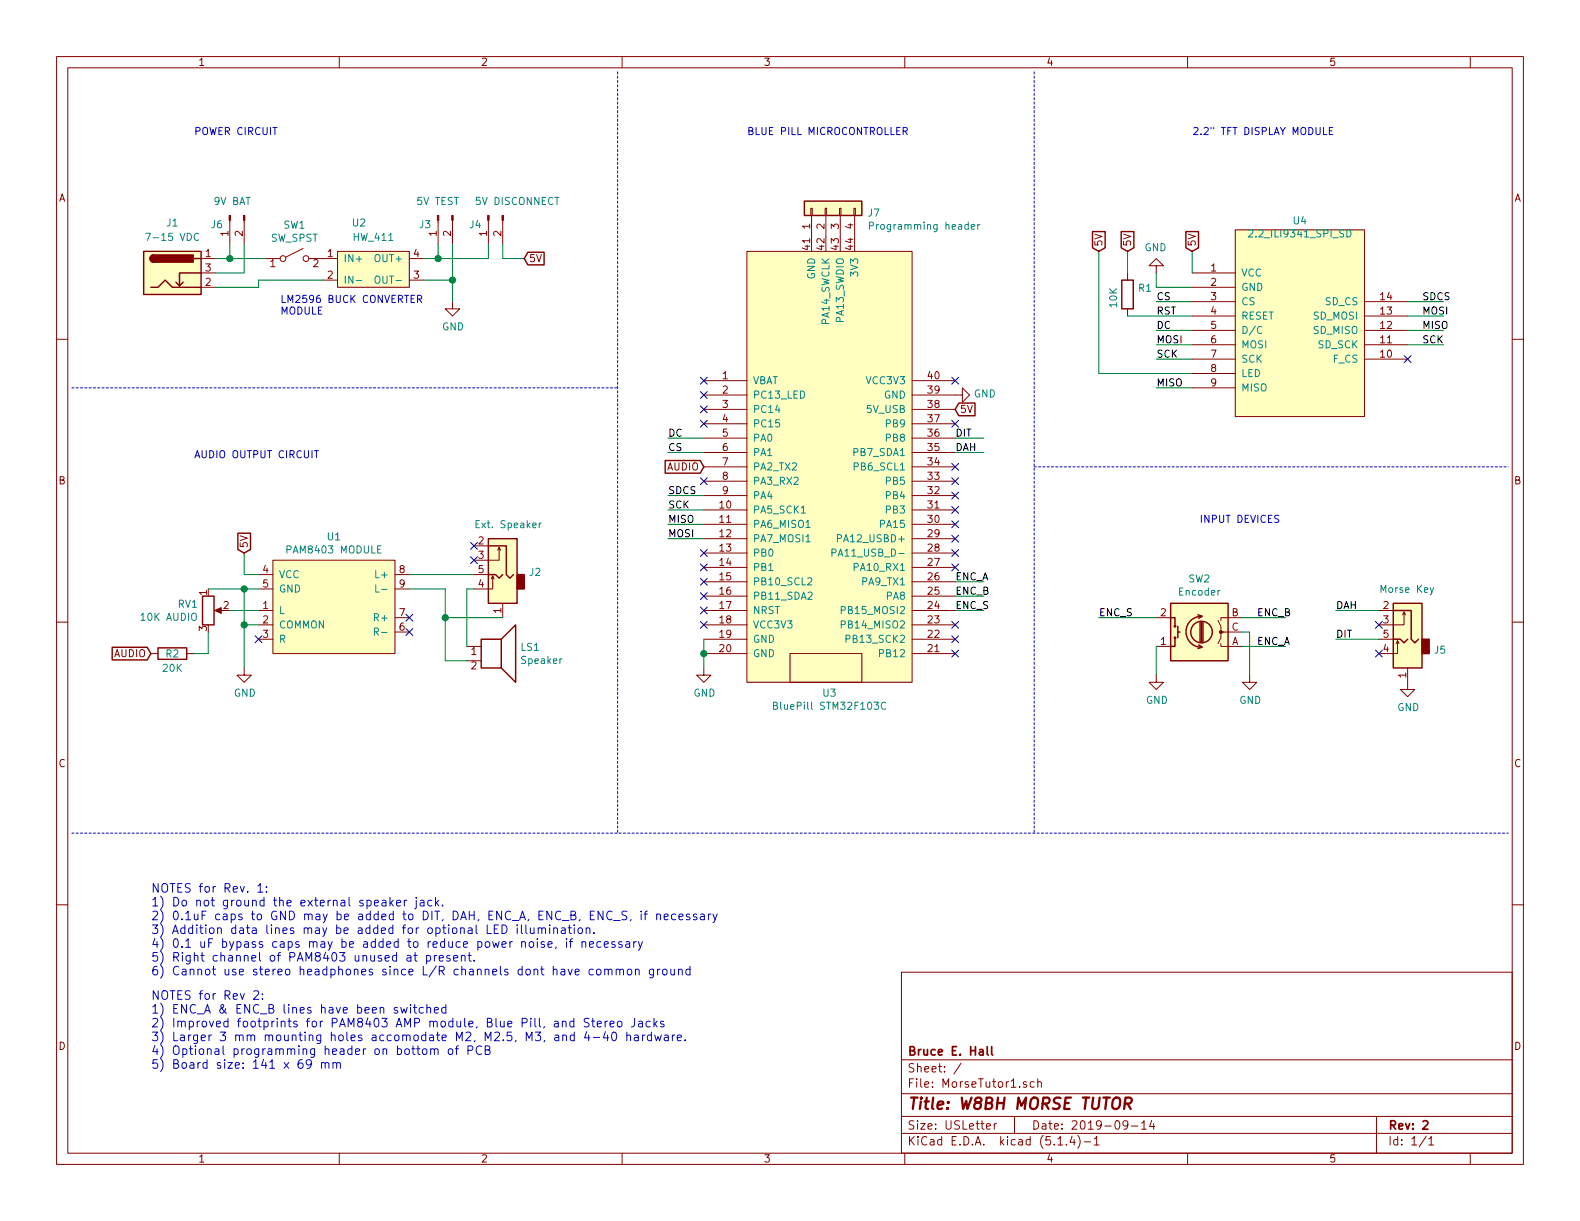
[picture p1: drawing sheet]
<svg xmlns="http://www.w3.org/2000/svg" width="279mm" height="216mm" viewBox="0 0 279 216" stroke-linecap="round" stroke-linejoin="round" font-family="sans-serif">
<g fill="none" stroke="#840000" stroke-width=".18">
<path d="M10 10h259.4v195.9h-259.4zM12 12h255.4v191.9h-255.4zM60 10v2M110 10v2M160 10v2M210 10v2M260 10v2M40.6 39v4.2M43.2 39v4.2M77.5 39v4.2M80 39v4.2M86.4 39v4.2"/>
<path d="M88.9 39v4.2M143.4 36.8h.2v1.3h-.2zM143.5 38.1v3.8M145.9 36.8h.3v1.3h-.3zM146 38.1v3.8M148.5 36.8h.2v1.3h-.2zM148.6 38.1v3.8M151 36.8h.3v1.3h-.3zM151.1 38.1v3.8M10 60h2M35.6 45.7h2.5M35.6 48.3h2.5"/>
<path d="M35.6 50.8h2.5M47 45.7h2.5M53.6 43.9l-3.1 1.6M54.6 45.7h5.1M57.1 49.5h2.6M59.7 44.5h12.7v6.3h-12.7zM72.4 45.7h2.5M72.4 49.5h2.5M80 53.3v1.3h1.3l-1.3 1.3-1.3-1.3h1.3M132.1 44.5h29.2v76.2h-29.2zM199.4 48.3v1.2M199.4 54.6v1.3"/>
<path d="M204.5 47h1.2l-1.2-1.3-1.3 1.3h1.3v1.3M210.8 48.3h7.6M210.8 58.4h7.6M210.8 55.9h7.6M210.8 53.3h7.6M210.8 50.8h7.6M218.4 40.6h22.9v33.1h-22.9zM241.3 58.4h7.6M241.3 55.9h7.6M241.3 53.3h7.6M267.4 60h2M124.5 67.3h7.6"/>
<path d="M124.5 69.9h7.6M124.5 72.4h7.6M124.5 77.5h7.6M124.5 74.9h7.6M161.3 69.9h8.9v-1.3l1.2 1.3-1.2 1.2v-1.2M161.3 67.3h7.6M161.3 72.4h7.6M161.3 77.5h7.6M161.3 74.9h7.6M210.8 63.5h7.6M210.8 61h7.6M210.8 66h7.6"/>
<path d="M210.8 68.6h7.6M241.3 63.5h7.6M241.3 61h7.6M48.3 99.1h21.5v16.5h-21.5zM83.8 96.5h2.6M88.3 96.8l-.3 .5M88.5 97.3l-.2-.5v2.3h-4.5M124.5 90.2h7.6M124.5 92.7h7.6M124.5 95.3h7.6M124.5 97.8h7.6M124.5 87.6h7.6"/>
<path d="M124.5 85.1h7.6M124.5 82.6h7.6M124.5 80h7.6M161.3 90.2h7.6M161.3 92.7h7.6M161.3 95.3h7.6M161.3 97.8h7.6M161.3 87.6h7.6M161.3 85.1h7.6M161.3 82.6h7.6M161.3 80h7.6M10 110h2"/>
<path d="M26.7 115.6h1.2M33 115.6h1.3M38.4 108h1M43.2 118.1v1.3h1.2l-1.2 1.3-1.3-1.3h1.3M45.7 108h2.6M45.7 110.5h2.6M45.7 113h2.6M45.7 101.6h2.6M45.7 104.1h2.6M69.8 101.6h2.6M69.8 104.1h2.6M69.8 111.8h2.6"/>
<path d="M69.8 109.2h2.6M82.5 114.3h2.6M82.5 116.8h2.6M83.8 101.6h2.6M87.1 101.9l-.2 .5M87.4 102.4l-.3-.5v2.2h-3.3M88.9 106.7v2.5M124.5 118.1v1.3h1.2l-1.2 1.3-1.3-1.3h1.3M124.5 100.3h7.6M124.5 102.9h7.6M124.5 105.4h7.6M124.5 108h7.6"/>
<path d="M124.5 110.5h7.6M124.5 113h7.6M124.5 115.6h7.6M139.7 115.6h12.7v5.1h-12.7zM161.3 100.3h7.6M161.3 102.9h7.6M161.3 105.4h7.6M161.3 108h7.6M161.3 110.5h7.6M161.3 113h7.6M161.3 115.6h7.6M204.5 119.4v1.3h1.2l-1.2 1.2-1.3-1.2h1.3"/>
<path d="M204.5 114.3h2.5M204.5 109.2h2.5M215.4 109.7l.5 1v1.1h3.8M215.9 113.8v.5h3.8M216.4 111.8h-.5v1l-.5 1M219.7 109.2h-3.8v.5M221 119.4v1.3h1.2l-1.2 1.2-1.3-1.2h1.3M243.8 108h2.6M243.8 113h2.6M247.1 113.3l-.2 .5M247.4 113.8l-.3-.5v2.3h-3.3M248.3 108.2l-.3 .5"/>
<path d="M248.5 108.7l-.2-.5v2.3h-4.5M248.9 118.1v3.8h1.3l-1.3 1.3-1.3-1.3h1.3M267.4 110h2M10 160h2M267.4 160h2M159.4 171.9h108v32h-108zM159.4 197.4h108M159.4 193.4h108M159.4 187.4h108M170 188l-1.3 1.9M174.4 199.2l.8-.2-.1-.2-.4-.1-.3 .2 .1 .7h.6M175.8 198.7v1"/>
<path d="M176.2 198.7l-.3 .1-.1 .2M179.4 197.4v3M181.5 191.3h-.3l-.3 .2 .1 .2 .5 .1v.4h-.6M182.9 191.3h-.5l-.2 .2v.6l.2 .2 .5-.1M183.5 191.4l.2-.1h.4v1M183.5 190.8v1.5M199.4 198.8l-.1 .2a.48 .48 0 0 1-.6 0v-.7a.48 .48 0 0 1 .6-.1l.1 .1a1.19 1.19 0 0 1-.2 1.3l-.5 .1M200.1 199.1h1.1M201.9 198.6l.4-.4v1.5M201.9 199.7h.8M203.7 198.1l-.4 1.1h.9M204 198.7v1"/>
<path d="M243.4 197.4v6.5M60 203.9v2M110 203.9v2M159.4 200.4h108M160 203.9v2M187.1 202.5h.8M188.6 202.3v.2M189.6 200.9l-.4 1.1h.9M189.9 201.5v1M190.6 200.8a1.71 1.71 0 0 1 0 2.2M191.7 201.9h1.2M193.5 201.4l.4-.4v1.5"/>
<path d="M193.5 202.5h.9M210 203.9v2M252.2 200.9l-1.2 1.9M252.7 201.4l.4-.4v1.5M252.7 202.5h.8M260 203.9v2"/>
<circle cx="50" cy="45.7" r=".51"/>
<circle cx="54.1" cy="45.7" r=".51"/>
</g>
<path d="M174.6 185.1v1.3l.2 .2M175.4 185.1v1.3l.2 .2M251.6 198.3l.3-.1h.3l.3 .4-.9 1.1h.9" fill="none" stroke="#840000" stroke-width=".3"/>
<path d="M198.9 195.1h.8a.56 .56 0 0 0 .4-.4 .56 .56 0 0 0-.3-.6h-.8l-.2 2M199.4 195.1l.5 1" fill="none" stroke="#840000" stroke-width=".41"/>
<g fill="#ffffc2" stroke="#ffffc2" stroke-width=".18">
<path d="M59.7 44.5h12.7v6.3h-12.7z"/>
<path d="M218.4 40.6h22.9v33.1h-22.9z"/>
<path d="M132.1 44.5h29.2v76.2h-29.2z"/>
<path d="M246.4 106.7h5.1v11.4h-5.1z"/>
<path d="M48.3 99.1h21.5v16.5h-21.5z"/>
<path d="M86.4 95.3h5v11.4h-5z"/>
<path d="M207 106.7h10.2v10.1h-10.2z"/>
<path d="M142.2 35.6h10.2v2.5h-10.2z"/>
<path d="M25.4 44.5h10.2v7.6h-10.2z"/>
</g>
<g fill="none" stroke="#008484" stroke-width=".18">
<path d="M153.7 39.9l.7-.1v-.4l-.2-.1h-.5v1.2M172.9 39.7v.8M173.3 39.7l-.4 .2M25.8 41.2h.8l-.5 1.3M35.1 41.4a.6 .6 0 0 0-.8 .4 .6 .6 0 0 0 .6 .7l.2-.1M63 49.6h1M66.4 49l.2-.2a.47 .47 0 0 1 .6 .5l-.1 .6-.2 .2-.4-.1a1 1 0 0 1-.1-1zM171.8 40.1l.6-.1-.1-.2-.4-.1-.1 .2v.6h.5M220.8 40.8l.5-.2 .2 .4v.2l-.7 .7h.7M223.1 57.8a.6 .6 0 0 0-.8 .5 .6 .6 0 0 0 .6 .7l.2-.1M238.2 40.6a.64 .64 0 0 1 .7 .7 .64 .64 0 0 1-.7 .6zM67.4 96.5h-.6v1.3h.6"/>
<path d="M95.4 92.5v.8M95.7 92.5l-.3 .2M141.7 90.7h.7M142.5 93.3h.8M142.5 95.8h.8M147.1 97.7h.6l.2-.2-.1-.3-.2-.1h-.5v1.2M148.1 95.2l.7-.1v-.4l-.7-.2v1.3M66.2 111.7l.7-.1v-.4l-.2-.2h-.5v1.3M66.4 103.4v1.3h.7M66.5 111.7l.4 .6M67.5 111.8h1M67.5 104.2h1"/>
<path d="M142.8 102.3l.5-.1 .3 .3-.1 .2-.7 .7h.8M142.9 104.8l.5-.1 .2 .4v.2l-.8 .7h.8M148.8 110.4l.6-.1v-.4l-.1-.1h-.5v1.2M148.8 107.9l.6-.1v-.4l-.1-.2h-.5v1.3M149.6 113l.6-.1 .1-.5-.2-.1h-.5v1.3M253.5 103.9l-.4 1.2-.2 .1M136.8 124.8l.5-.1 .1-.4-.6-.1v1.2h.5l.2-.2v-.2l-.3-.2M156.6 124.3a.6 .6 0 0 0-.8 .4 .6 .6 0 0 0 .6 .7l.2-.1"/>
</g>
<g fill="none" stroke="#840000" stroke-width=".25">
<path d="M142.2 35.6h10.2v2.5h-10.2zM25.4 44.5h10.2v7.6h-10.2zM26.7 50.8h1.2l1.3-1.3 1.3 1.3h5.1M27.2 45.1a.63 .63 0 0 0-.7 .6 .63 .63 0 0 0 .7 .7M32.4 49.9l-.7 .6M34.3 45.7h1.3M35.6 48.3h-3.9v2.2l-.6-.6M93.3 44.6h2.9v2.2h-2.9l-.6-1.1zM193.2 40.9h2.2v2.9l-1.1 .7-1.1-.7zM198.3 40.9h2.2v2.9l-1.1 .7-1.1-.7zM198.4 49.5h2v5.1h-2zM209.7 40.9h2.2v2.9l-1.1 .7-1.1-.7z"/>
<path d="M169.5 71.3h2.9v2.2h-2.9l-.6-1.1zM42.1 94.3h2.2v2.9l-1.1 .6-1.1-.6zM86.4 95.3h5v11.4h-5zM86.4 96.5h3.1v5.1l.7 .6 .6-.6M117.6 81.4h6.2l.7 1.2-.7 1.1h-6.2zM19.8 114.5h6.2l.7 1.1-.7 1.1h-6.2zM27.9 114.6h5.1v2h-5.1zM35.8 105.4h2v5.1h-2zM85.1 113h3.5v5.1h-3.5zM86.4 101.6h1.2l.7 .6 .6-.6M88.6 113l2.6-2.5v10.2l-2.6-2.6M207 106.7h10.2v10.1h-10.2z"/>
<path d="M207 109.2h.8v1.5M207.8 112.8v1.5h-.8M208.3 111.8h.4M208.3 110.7v2.1M211.8 108.7l.8 .3-.6 .3M212 114l.6 .4-.8 .3M212.2 110v3.5M212.5 109a2.74 2.74 0 0 0-2.8 2.7 2.74 2.74 0 0 0 2.8 2.8M212.5 110v3.5M212.7 110v3.5M246.4 106.7h5.1v11.4h-5.1zM246.4 113h1.2l.7 .7 .6-.7"/>
<path d="M246.4 108h3.2v5l.6 .7 .6-.7"/>
<circle cx="207.8" cy="110.7" r=".13"/>
<circle cx="207.8" cy="112.8" r=".13"/>
<circle cx="212.5" cy="111.8" r="1.9"/>
</g>
<g fill="#840000" stroke="#840000" stroke-width=".25">
<path d="M251.5 113h1.2v2.6h-1.2z"/>
<path d="M91.4 101.6h1.3v2.5h-1.3z"/>
<path d="M26.7 45.3l.5-.2v1.3a.64 .64 0 0 1-.6-.4 .64 .64 0 0 1 .1-.7z"/>
<path d="M27.2 45.1h7v1.3h-7z"/>
</g>
<g fill="#840000" stroke="#840000" stroke-width=".18">
<path d="M88.8 38.1h.2v.9h-.2z"/>
<path d="M86.2 38.1h.3v.9h-.3z"/>
<path d="M79.9 38.1h.2v.9h-.2z"/>
<path d="M77.3 38.1h.3v.9h-.3z"/>
<path d="M43.1 38.1h.2v.9h-.2z"/>
<path d="M40.5 38.1h.3v.9h-.3z"/>
<path d="M38 108l1.1-.6v1.1z"/>
<circle cx="215.9" cy="111.8" r=".25"/>
</g>
<path d="M109.2 12.7v134.6M182.9 12.7v134.6M12.7 68.6h96.5M182.9 82.6h83.8M12.7 147.3h254" fill="none" stroke="#0000c2" stroke-width=".18" stroke-dasharray=".4 .4"/>
<g fill="none" stroke="#008400" stroke-width=".18">
<path d="M38.1 45.7h8.9M40.6 43.2v2.5M43.2 43.2v5.1h-5.1M57.1 49.5h-11.4v1.3h-7.6M74.9 49.5h5.1M77.5 43.2v2.5M80 43.2v10.1M86.4 43.2v2.5h-11.5M88.9 43.2v2.5h3.8M194.3 44.5v21.5h16.5M199.4 44.5v3.8M199.4 55.9h11.4"/>
<path d="M204.5 53.3h6.3M204.5 58.4h6.3M204.5 48.3v2.5h6.3M210.8 44.5v3.8M248.9 55.9h6.4M248.9 53.3h6.4M248.9 58.4h6.4M118.1 77.5h6.4M168.9 77.5h5.1M204.5 68.6h6.3M204.5 63.5h6.3M204.5 61h6.3"/>
<path d="M248.9 61h6.4M43.2 97.8v3.8h2.5M118.1 80h6.4M118.1 95.3h6.4M118.1 92.7h6.4M118.1 90.2h6.4M118.1 87.6h6.4M168.9 80h5.1M36.8 104.1h8.9M36.8 111.8v3.8h-2.5M40.6 108h5.1M43.2 104.1v14"/>
<path d="M43.2 110.5h2.5M72.4 101.6h11.4M72.4 104.1h6.3v12.7h3.8M78.7 109.2h10.2M83.8 104.1h-1.3v10.2M124.5 113v5.1M168.9 108h5.1M168.9 105.4h5.1M168.9 102.9h5.1M194.3 109.2h10.2M204.5 114.3v5.1M219.7 111.8h1.3v7.6"/>
<path d="M219.7 109.2h7.6M219.7 114.3h7.6M236.2 113h7.6M236.2 108h7.6"/>
</g>
<g fill="none" stroke="#0000c2" stroke-width=".18">
<path d="M159.7 23.2l.6-.1 .2-.1-.1-.3-.2-.2h-.5v1.3M160 23.2l.5 .6M234 22.5v1.3h.6M235.1 23.1h.4M235.7 22.5h-.6v1.3h.6M73.8 52.9l.6-.1 .2-.1-.1-.4-.2-.1h-.5v1.3M74.1 52.9l.5 .6M55.6 79.7h.7M56 79.7v1.2M45.6 156.7l.4-.5v1.6M45.6 157.8h.9M47.1 157.6v.2"/>
<path d="M47.1 156.8v.1M67.6 159.3h.6v.9M68.2 159.5l-.5 .1a.3 .3 0 0 0-.2 .3 .3 .3 0 0 0 .2 .3l.5-.1M69 158.7v1.5M69.1 159.6l.4 .6M69.5 159.2l-.5 .6M70.1 159.7l.8-.2-.1-.2-.4-.1-.3 .2 .1 .7h.6M71.5 159.2v1M71.9 159.2l-.4 .3M73.6 159.2v1.3l-.3 .2M73.6 158.7v.1M74.3 159.3h.6l.1 .9"/>
<path d="M75 159.5l-.5 .1a.31 .31 0 0 0-.2 .3 .31 .31 0 0 0 .2 .3l.5-.1M76.4 159.3l-.5-.1-.2 .1v.7a.48 .48 0 0 0 .7 .1M77 158.7v1.5M77.2 159.6l.4 .6M77.6 159.2l-.6 .6M44.9 175.3l.6-.1 .2 .1v.3l-.9 1.1h.9M46.4 176.6v.1M46.4 175.8v.1M70.9 178.1l.2 1 .3-.7 .3 .7 .3-1M72.6 177.6v.1M72.6 178.1v1M73.1 178.1h.6"/>
<path d="M73.2 168.9h.6M73.3 177.6v1.3l.4 .2M73.4 168.4v1.3l.1 .2 .3 .1M74.9 178.2l-.5-.1-.2 .2v.7a.48 .48 0 0 0 .7 .1M75.4 169l.5-.1 .2 .3v.4l-.1 .3h-.6M75.4 168.9v1.6M75.5 178.3l.2-.2 .4 .1v.9M75.5 177.6v1.5M76.8 178.6l.7-.1v-.3l-.5-.1-.2 .2 .1 .8h.6M76.8 168.9v1.1M77.2 168.9l-.4 .3M77.7 169.4l.7-.1-.1-.3-.4-.1-.2 .2v.8h.6"/>
<path d="M78.3 160v.2M78.8 178.2l-.4-.1-.2 .2v.7a.48 .48 0 0 0 .6 .1M78.8 177.6v1.5M79.6 169l-.4-.1-.2 .2v.3l.6 .1v.4h-.6M80.2 169.4l.7-.1v-.3l-.5-.1-.2 .2 .1 .8h.6M81.6 169.1l.2-.2 .4 .1v1M81.6 168.9v1.1M82.8 168.9h.5M83 168.4v1.3l.3 .3M83.8 169.8v.2M88.8 163.6a.77 .77 0 0 1 .9 .7 .77 .77 0 0 1-.9 .8zM91.5 164.1v1"/>
<path d="M92.2 163.6v1.2l.2 .3M93 163.6v1.2l.2 .3M93.8 164.1l.1 .9 .3 .1 .2-.2M94.4 164.1v1M95.2 164.2l.2-.1h.4v1M95.2 164.1v1M95.8 164.3l.2-.2h.4l.1 1M96.3 166.6l-.4-.1-.2 .2 .1 .2 .5 .2v.3h-.6M96.9 167l.7-.1v-.3l-.5-.1-.2 .2 .1 .7h.6M97.2 164.1v1M97.9 164.2l.1-.1a.37 .37 0 0 1 .6 .2v.8M97.9 164.1v1"/>
<path d="M98.3 167.4l-.1 .3M99.3 164.1h.6v1M99.9 164.4l-.5 .1a.31 .31 0 0 0-.2 .3 .31 .31 0 0 0 .2 .3l.5-.1M100.2 166v.1M100.2 166.5v1M100.5 164.1h.5M100.7 163.6v1.2l.3 .3M100.7 166.5h.6M101.3 166l-.4 .2v1.3M101.5 164.1v1M102.3 164.2l.2-.1 .4 .1 .1 .6-.1 .2-.4 .1-.2-.2zM102.9 166.6l.2-.1 .4 .1 .1 .9"/>
<path d="M102.9 166.5v1M103.7 164.2v-.1a.37 .37 0 0 1 .6 .2v.8M103.7 164.1v1M104.2 167l.8-.1-.1-.3-.5-.1-.2 .2 .1 .7h.6M104.9 171.5l-.4-.1-.3 .1v.7a.48 .48 0 0 0 .7 .1M105 164.9v.2M105.5 171.5l.3-.1 .4 .1 .1 .6-.2 .2-.3 .1-.3-.2zM106.3 166.6l-.5-.1-.2 .1v.8a.48 .48 0 0 0 .7 0M106.9 167l.7-.1-.1-.3-.4-.1-.2 .2v.7h.6M106.9 171.5l.2-.1 .4 .1 .1 .9M106.9 171.4v1M107.6 171.6l.2-.2 .4 .1v.9"/>
<path d="M108.7 166.6a.37 .37 0 0 0-.5 .1v.2l.6 .3-.2 .3-.4-.1M109 171.5l.2-.1 .4 .1v.9M109 171.4v1M109.6 171.6l.2-.2 .4 .1 .1 .9M110 166.6l-.4-.1-.2 .2 .1 .2 .5 .2v.3h-.6M110.7 166.6h.6l.1 .9M111 171.5l.2-.1 .4 .1 .1 .6-.1 .2-.4 .1-.2-.2zM111.4 166.9h-.6a.3 .3 0 0 0-.2 .3 .3 .3 0 0 0 .2 .3l.6-.1M111.6 162.6l-.2 .2M112.1 166.5v1M112.4 171.5a.37 .37 0 0 1 .6 .1v.8M112.4 171.4v1"/>
<path d="M112.5 166.5l-.3 .1-.1 .2M112.9 166.5l.3 1M113.4 161.1v.1M113.4 161.6v1M113.6 166.5l-.5 1.4-.2 .1M113.9 161.6h.6M114.5 161.1l-.4 .2v1.3M115.6 171.4v1.2l-.3 .3-.4-.1M115.6 171.5l-.5-.1-.2 .1v.7a.48 .48 0 0 0 .7 .1M116.1 161.7l.3-.1 .3 .1 .1 .9M116.1 161.6v1M116.3 171.4v1"/>
<path d="M116.7 171.4l-.4 .3M117.2 171.5l.2-.1 .5 .1 .1 .6-.2 .2-.4 .1-.2-.2zM117.4 162.1l.8-.1-.1-.3-.4-.1-.3 .2 .1 .8h.6M118.6 171.4l.1 .9 .3 .1 .3-.2M119.3 171.4v1M119.5 161.7l-.5-.1-.2 .1v.8a.48 .48 0 0 0 .7 .1M120 171.5h.1a.37 .37 0 0 1 .5 .1v.8M120 171.4v1M120.1 162.1l.7-.1-.1-.3-.4-.1-.2 .2v.8h.6M121.9 161.7a.37 .37 0 0 0-.5 .1v.3l.6 .2-.2 .3h-.4M122 171.5l-.4-.1-.2 .1v.7a.48 .48 0 0 0 .6 .1M122 170.9v1.5"/>
<path d="M123.2 161.7l-.4-.1-.2 .2 .1 .3 .5 .1v.4h-.6M123.9 161.7h.6l.1 .9M124.6 162l-.5 .1a.3 .3 0 0 0-.3 .2 .3 .3 0 0 0 .3 .3h.5M125.3 161.6v1M125.7 161.6l-.3 .1-.1 .2M126.1 161.6l.3 1M126.8 161.6l-.5 1.4-.2 .1M53.4 187.4a.62 .62 0 0 0-.7 .6l.1 .7a.48 .48 0 0 0 .7 0l.1-.5-.2-.2h-.4l-.3 .2M55 188v.2a.48 .48 0 0 1-.8 0v-.7l.3-.1 .5 .1a1.06 1.06 0 0 1-.4 1.4h-.3M56.8 188h.1a.37 .37 0 0 1 .6 .1v.8M56.8 187.9v1M57.5 188.1a.36 .36 0 0 1 .3-.2 .36 .36 0 0 1 .4 .2v.8"/>
<path d="M58.9 188h.1a.37 .37 0 0 1 .5 .1v.8M58.9 187.9v1M59.5 188.1a.36 .36 0 0 1 .4-.2 .36 .36 0 0 1 .3 .2v.8M74.8 185.6l.2-.2 .4 .2 .1 .6-.1 .2-.4 .1-.2-.2zM76.1 185.6l.1-.1a.37 .37 0 0 1 .6 .1v.9M76.1 185.4v1.1M76.8 185.6l.2-.2 .4 .1 .1 1M79.3 185.6l.3-.2 .4 .2 .1 .6-.2 .2-.3 .1-.3-.2zM80.5 185.4h.6M81.1 184.9l-.4 .2v1.4M82.8 185.7l.7-.1 .1-.2v-.3l-.3-.2h-.5v1.6M85.1 185.1a.62 .62 0 0 0-.7 0 .62 .62 0 0 0-.2 .7 .57 .57 0 0 0 .3 .6 .57 .57 0 0 0 .6-.1"/>
<path d="M85.8 185.6l.7-.1v-.4l-.7-.2v1.6h.6l.2-.2 .1-.3-.2-.3-.2-.1M101.5 180.6h-.5l-.2 .2v.5l.1 .2h.6M101.5 180.1v1.5M103.7 182.4l-.3 1.1h.9M104.1 183v1M104.2 180.1h-.6l-.2 .1v.4l.6 .3 .2 .4-.3 .3-.6-.1M104.6 180.6h.6M104.8 180.1v1.3l.4 .2M104.9 183.4h1.1M105.6 181.1l.7-.2v-.3h-.5l-.2 .2 .1 .7h.6M107 180.6v1M107.1 182.4l-.4 1.1h.9"/>
<path d="M107.4 180.6h-.3l-.1 .2M107.4 183v1M107.9 181.1l.7-.2-.1-.3h-.4l-.2 .2v.7h.6M108.3 182.6l.2-.1a.82 .82 0 0 1 .6 .6 .82 .82 0 0 1-.3 .8l-.1 .1a.84 .84 0 0 1-.4-1.4zM109.2 180.7l.3-.1 .4 .1 .1 .6-.2 .2-.3 .1-.3-.2zM110.8 183.1h.1a.37 .37 0 0 1 .6 .1v.8M110.8 182.5v1.5M112.2 180.1v1.1a.48 .48 0 0 1-.6 .4M112.2 183.1h.6l.1 .9M112.9 183.4h-.5a.3 .3 0 0 0-.3 .3 .3 .3 0 0 0 .3 .3l.5-.1M113 180.6h.5l.1 1M113.6 180.9l-.5 .1a.3 .3 0 0 0-.2 .3 .3 .3 0 0 0 .2 .3l.5-.1"/>
<path d="M113.6 183v1M114 183l-.3 .1-.1 .2M115 180.6h-.4l-.3 .1v.7a.48 .48 0 0 0 .7 .1M115.2 183.1l-.4-.1-.3 .3v.4l.1 .2h.6M115.2 182.5v1.5M115.6 180.1v1.5M115.8 183l.3 1 .3-.7 .3 .7 .2-1M115.8 181l.4 .6M116.2 180.6l-.6 .6M117.4 180.6a.37 .37 0 0 0-.6 .2l.1 .2 .5 .3-.2 .3-.4-.1M117.5 183.1h.6l.1 .9M118.2 183.4h-.5a.3 .3 0 0 0-.3 .3 .3 .3 0 0 0 .3 .3l.5-.1"/>
<path d="M118.9 183v1M119.3 183l-.4 .3M119.8 183.5l.7-.1-.1-.3-.4-.1-.2 .2v.7h.6M121.2 183.9v.1"/>
</g>
<g fill="#008400" stroke="#008400" stroke-width=".25">
<circle cx="77.5" cy="45.7" r=".51"/>
<circle cx="40.6" cy="45.7" r=".51"/>
<circle cx="43.2" cy="110.5" r=".51"/>
<circle cx="124.5" cy="115.6" r=".51"/>
<circle cx="80" cy="49.5" r=".51"/>
<circle cx="43.2" cy="104.1" r=".51"/>
<circle cx="78.7" cy="109.2" r=".51"/>
</g>
<g fill="none" stroke="#000084" stroke-width=".18">
<path d="M123.9 74.3l1.2 1.2M123.9 71.8l1.2 1.2M123.9 66.7l1.2 1.2M123.9 69.2l1.2 1.3M125.1 74.3l-1.2 1.2M125.1 71.8l-1.2 1.2M125.1 66.7l-1.2 1.2M125.1 69.2l-1.2 1.3M168.3 74.3l1.2 1.2M168.3 66.7l1.2 1.2M169.5 74.3l-1.2 1.2M169.5 66.7l-1.2 1.2"/>
<path d="M248.3 62.9l1.2 1.2M249.5 62.9l-1.2 1.2M83.2 98.5l1.2 1.2M83.2 95.9l1.2 1.2M84.4 98.5l-1.2 1.2M84.4 95.9l-1.2 1.2M123.9 84.5l1.2 1.2M123.9 99.7l1.2 1.2M123.9 97.2l1.2 1.2M125.1 84.5l-1.2 1.2M125.1 99.7l-1.2 1.2M125.1 97.2l-1.2 1.2"/>
<path d="M168.3 89.6l1.2 1.2M168.3 92.1l1.2 1.2M168.3 97.2l1.2 1.2M168.3 94.6l1.2 1.3M168.3 81.9l1.2 1.3M168.3 87l1.2 1.2M168.3 84.5l1.2 1.2M168.3 99.7l1.2 1.2M169.5 89.6l-1.2 1.2M169.5 92.1l-1.2 1.2M169.5 97.2l-1.2 1.2M169.5 94.6l-1.2 1.3"/>
<path d="M169.5 81.9l-1.2 1.3M169.5 87l-1.2 1.2M169.5 84.5l-1.2 1.2M169.5 99.7l-1.2 1.2M45.1 112.4l1.2 1.2M46.3 112.4l-1.2 1.2M71.8 111.2l1.2 1.2M71.8 108.6l1.2 1.2M73 111.2l-1.2 1.2M73 108.6l-1.2 1.2M123.9 107.3l1.2 1.3M123.9 104.8l1.2 1.2"/>
<path d="M123.9 109.9l1.2 1.2M123.9 102.3l1.2 1.2M125.1 107.3l-1.2 1.3M125.1 104.8l-1.2 1.2M125.1 109.9l-1.2 1.2M125.1 102.3l-1.2 1.2M168.3 109.9l1.2 1.2M168.3 115l1.2 1.2M168.3 112.4l1.2 1.2M169.5 109.9l-1.2 1.2M169.5 115l-1.2 1.2M169.5 112.4l-1.2 1.2"/>
<path d="M243.2 115l1.2 1.2M243.2 109.9l1.2 1.2M244.4 115l-1.2 1.2M244.4 109.9l-1.2 1.2"/>
</g>
<text font-size="2.8" fill="#840000" x="160.4" y="196.2">Title: W8BH MORSE TUTOR</text>
<g font-size="2.1" fill="#0000c2">
<text x="26.7" y="157.8">NOTES for Rev. 1:</text>
<text x="26.7" y="160.3">1) Do not ground the external speaker jack.</text>
<text x="26.7" y="162.7">2) 0.1uF caps to GND may be added to DIT, DAH, ENC_A, ENC_B, ENC_S, if necessary</text>
<text x="26.7" y="165.2">3) Addition data lines may be added for optional LED illumination.</text>
<text x="26.7" y="167.6">4) 0.1 uF bypass caps may be added to reduce power noise, if necessary</text>
<text x="26.7" y="170">5) Right channel of PAM8403 unused at present.</text>
<text x="26.7" y="172.5">6) Cannot use stereo headphones since L/R channels dont have common ground</text>
<text x="26.7" y="176.8">NOTES for Rev 2:</text>
<text x="26.7" y="179.2">1) ENC_A &amp; ENC_B lines have been switched</text>
<text x="26.7" y="181.7">2) Improved footprints for PAM8403 AMP module, Blue Pill, and Stereo Jacks</text>
<text x="26.7" y="184.1">3) Larger 3 mm mounting holes accomodate M2, M2.5, M3, and 4-40 hardware.</text>
<text x="26.7" y="186.5">4) Optional programming header on bottom of PCB</text>
<text x="26.7" y="189">5) Board size: 141 x 69 mm</text>
</g>
<g font-size="2.1" fill="#840000">
<text x="160.4" y="189.6">Sheet: /</text>
<text x="160.4" y="186.6">Bruce E. Hall</text>
<text x="160.4" y="192.3">File: MorseTutor1.sch</text>
<text x="160.4" y="202.5">KiCad E.D.A. kicad (5.1.4)-1</text>
<text x="160.4" y="199.7">Size: USLetter</text>
<text x="182.4" y="199.7">Date: 2019-09-14</text>
<text x="245.4" y="199.7">Rev: 2</text>
<text x="245.4" y="202.5">Id: 1/1</text>
</g>
<g font-size="1.8" fill="#840000">
<text x="35" y="11.6">1</text>
<text x="85" y="11.6">2</text>
<text x="135" y="11.6">3</text>
<text x="185" y="11.6">4</text>
<text x="235" y="11.6">5</text>
<text x="10.4" y="35.6">A</text>
<text x="267.8" y="35.6">A</text>
<text x="40.4" y="41.8" transform="rotate(-90 40.4 41.8)">1</text>
<text x="42.9" y="41.8" transform="rotate(-90 42.9 41.8)">2</text>
<text x="77.2" y="41.8" transform="rotate(-90 77.2 41.8)">1</text>
<text x="79.8" y="41.8" transform="rotate(-90 79.8 41.8)">2</text>
<text x="86.1" y="41.8" transform="rotate(-90 86.1 41.8)">1</text>
<text x="88.6" y="41.8" transform="rotate(-90 88.6 41.8)">2</text>
<text x="143.3" y="40.5" transform="rotate(-90 143.3 40.5)">1</text>
<text x="145.8" y="40.5" transform="rotate(-90 145.8 40.5)">2</text>
<text x="148.3" y="40.5" transform="rotate(-90 148.3 40.5)">3</text>
<text x="150.9" y="40.5" transform="rotate(-90 150.9 40.5)">4</text>
<text x="36.3" y="45.5">1</text>
<text x="47.8" y="47.2">1</text>
<text x="55.4" y="47.2">2</text>
<text x="57.9" y="45.5">1</text>
<text x="73.2" y="45.5">4</text>
<text x="93.5" y="46.4">5V</text>
<text x="143.3" y="44.1" transform="rotate(-90 143.3 44.1)">41</text>
<text x="145.8" y="44.1" transform="rotate(-90 145.8 44.1)">42</text>
<text x="148.3" y="44.1" transform="rotate(-90 148.3 44.1)">43</text>
<text x="150.9" y="44.1" transform="rotate(-90 150.9 44.1)">44</text>
<text x="194.9" y="43.7" transform="rotate(-90 194.9 43.7)">5V</text>
<text x="200" y="43.7" transform="rotate(-90 200 43.7)">5V</text>
<text x="211.5" y="43.7" transform="rotate(-90 211.5 43.7)">5V</text>
<text x="36.3" y="50.5">2</text>
<text x="36.3" y="48">3</text>
<text x="57.9" y="49.3">2</text>
<text x="73.2" y="49.3">3</text>
<text x="214.1" y="48">1</text>
<text x="214.1" y="50.5">2</text>
<text x="214.1" y="53.1">3</text>
<text x="244.1" y="53.1">14</text>
<text x="214.1" y="55.6">4</text>
<text x="214.1" y="58.2">5</text>
<text x="244.1" y="58.2">12</text>
<text x="244.1" y="55.6">13</text>
<text x="214.1" y="60.7">6</text>
<text x="214.1" y="63.2">7</text>
<text x="214.1" y="65.8">8</text>
<text x="244.1" y="63.2">10</text>
<text x="244.1" y="60.7">11</text>
<text x="127.8" y="67.1">1</text>
<text x="127.8" y="69.6">2</text>
<text x="164.1" y="69.6">39</text>
<text x="164.1" y="67.1">40</text>
<text x="214.1" y="68.3">9</text>
<text x="127.8" y="72.1">3</text>
<text x="127.8" y="74.7">4</text>
<text x="127.8" y="77.2">5</text>
<text x="164.1" y="77.2">36</text>
<text x="164.1" y="74.7">37</text>
<text x="164.1" y="72.1">38</text>
<text x="169.7" y="73">5V</text>
<text x="118" y="83.2">AUDIO</text>
<text x="127.8" y="79.8">6</text>
<text x="127.8" y="82.3">7</text>
<text x="164.1" y="82.3">34</text>
<text x="164.1" y="79.8">35</text>
<text x="10.4" y="85.6">B</text>
<text x="127.3" y="89.9">10</text>
<text x="127.8" y="84.8">8</text>
<text x="127.8" y="87.4">9</text>
<text x="164.1" y="89.9">31</text>
<text x="164.1" y="87.4">32</text>
<text x="164.1" y="84.8">33</text>
<text x="267.8" y="85.6">B</text>
<text x="127.3" y="92.5">11</text>
<text x="127.3" y="95">12</text>
<text x="164.1" y="95">29</text>
<text x="164.1" y="92.5">30</text>
<text x="43.8" y="97" transform="rotate(-90 43.8 97)">5V</text>
<text x="46.5" y="101.3">4</text>
<text x="70.6" y="101.3">8</text>
<text x="84.6" y="96.3">2</text>
<text x="84.6" y="98.8">3</text>
<text x="84.6" y="101.3">5</text>
<text x="127.3" y="97.5">13</text>
<text x="127.3" y="100.1">14</text>
<text x="164.1" y="100.1">27</text>
<text x="164.1" y="97.5">28</text>
<text x="36.6" y="105.3" transform="rotate(-90 36.6 105.3)">1</text>
<text x="39.5" y="107.7">2</text>
<text x="46.5" y="107.7">1</text>
<text x="46.5" y="103.9">5</text>
<text x="70.6" y="103.9">9</text>
<text x="84.6" y="103.9">4</text>
<text x="127.3" y="102.6">15</text>
<text x="127.3" y="105.2">16</text>
<text x="127.3" y="107.7">17</text>
<text x="164.1" y="107.7">24</text>
<text x="164.1" y="105.2">25</text>
<text x="164.1" y="102.6">26</text>
<text x="244.6" y="107.7">2</text>
<text x="36.6" y="111.6" transform="rotate(-90 36.6 111.6)">3</text>
<text x="46.5" y="110.2">2</text>
<text x="46.5" y="112.8">3</text>
<text x="70.6" y="111.5">6</text>
<text x="70.6" y="109">7</text>
<text x="88.6" y="108.4" transform="rotate(-90 88.6 108.4)">1</text>
<text x="127.3" y="110.2">18</text>
<text x="127.3" y="112.8">19</text>
<text x="164.1" y="112.8">22</text>
<text x="164.1" y="110.2">23</text>
<text x="205.3" y="109">2</text>
<text x="217.8" y="109">B</text>
<text x="217.8" y="111.5">C</text>
<text x="244.6" y="110.2">3</text>
<text x="244.6" y="112.8">5</text>
<text x="20.2" y="116.2">AUDIO</text>
<text x="83.3" y="115.8">1</text>
<text x="83.3" y="118.4">2</text>
<text x="127.3" y="115.3">20</text>
<text x="164.1" y="115.3">21</text>
<text x="205.3" y="114">1</text>
<text x="217.8" y="114">A</text>
<text x="244.6" y="115.3">4</text>
<text x="248.7" y="119.9" transform="rotate(-90 248.7 119.9)">1</text>
<text x="10.4" y="135.6">C</text>
<text x="267.8" y="135.6">C</text>
<text x="10.4" y="185.6">D</text>
<text x="267.8" y="185.6">D</text>
<text x="35" y="205.5">1</text>
<text x="85" y="205.5">2</text>
<text x="135" y="205.5">3</text>
<text x="185" y="205.5">4</text>
<text x="235" y="205.5">5</text>
</g>
<g font-size="1.8" fill="#0000c2">
<text x="34.3" y="23.9">POWER CIRCUIT</text>
<text x="132.1" y="23.9">BLUE PILL MICROCONTROLLER</text>
<text x="210.8" y="23.9">2.2&quot; TFT DISPLAY MODULE</text>
<text x="49.5" y="53.6">LM2596 BUCK CONVERTER</text>
<text x="49.5" y="55.6">MODULE</text>
<text x="34.3" y="81">AUDIO OUTPUT CIRCUIT</text>
<text x="212.1" y="92.5">INPUT DEVICES</text>
</g>
<g font-size="1.8" fill="#008484">
<text x="29.5" y="40.1">J1</text>
<text x="37.4" y="40.4">J6</text>
<text x="37.9" y="36.2">9V BAT</text>
<text x="50.2" y="40.4">SW1</text>
<text x="62.4" y="40.1">U2</text>
<text x="73.8" y="36.2">5V TEST</text>
<text x="74.2" y="40.4">J3</text>
<text x="83.1" y="40.4">J4</text>
<text x="84.3" y="36.2">5V DISCONNECT</text>
<text x="153.6" y="38.3">J7</text>
<text x="154.5" y="40.6">Programming header</text>
<text x="221.5" y="42">2.2_ILI9341_SPI_SD</text>
<text x="228.8" y="39.7">U4</text>
<text x="26.6" y="42.6">7-15 VDC</text>
<text x="47.9" y="42.7">SW_SPST</text>
<text x="60.7" y="46.4">IN+</text>
<text x="62.6" y="42.6">HW_411</text>
<text x="66.6" y="46.4">OUT+</text>
<text x="202.4" y="44.4">GND</text>
<text x="60.7" y="50.2">IN-</text>
<text x="67.1" y="50.2">OUT-</text>
<text x="144.1" y="49.4" transform="rotate(-90 144.1 49.4)">GND</text>
<text x="151.8" y="48.6" transform="rotate(-90 151.8 48.6)">3V3</text>
<text x="201.4" y="51.6">R1</text>
<text x="219.5" y="48.9">VCC</text>
<text x="219.5" y="51.4">GND</text>
<text x="219.5" y="54">CS</text>
<text x="234.4" y="54">SD_CS</text>
<text x="78.2" y="58.4">GND</text>
<text x="146.7" y="57.4" transform="rotate(-90 146.7 57.4)">PA14_SWCLK</text>
<text x="149.2" y="56.9" transform="rotate(-90 149.2 56.9)">PA13_SWDIO</text>
<text x="197.5" y="54.3" transform="rotate(-90 197.5 54.3)">10K</text>
<text x="219.5" y="56.5">RESET</text>
<text x="219.5" y="59.1">D/C</text>
<text x="232.3" y="59.1">SD_MISO</text>
<text x="232.3" y="56.5">SD_MOSI</text>
<text x="219.5" y="61.6">MOSI</text>
<text x="219.5" y="64.1">SCK</text>
<text x="233.1" y="61.6">SD_SCK</text>
<text x="235.8" y="64.1">F_CS</text>
<text x="133.1" y="67.9">VBAT</text>
<text x="133.1" y="70.5">PC13_LED</text>
<text x="153.4" y="67.9">VCC3V3</text>
<text x="156.3" y="70.5">GND</text>
<text x="172.2" y="70.3">GND</text>
<text x="219.5" y="66.7">LED</text>
<text x="219.5" y="69.2">MISO</text>
<text x="133.1" y="73">PC14</text>
<text x="133.1" y="75.6">PC15</text>
<text x="153.4" y="73">5V_USB</text>
<text x="156.8" y="75.6">PB9</text>
<text x="133.1" y="78.1">PA0</text>
<text x="133.1" y="80.6">PA1</text>
<text x="133.1" y="83.2">PA2_TX2</text>
<text x="151.1" y="80.6">PB7_SDA1</text>
<text x="151.3" y="83.2">PB6_SCL1</text>
<text x="156.8" y="78.1">PB8</text>
<text x="133.1" y="85.7">PA3_RX2</text>
<text x="133.1" y="88.3">PA4</text>
<text x="156.8" y="88.3">PB4</text>
<text x="156.8" y="85.7">PB5</text>
<text x="57.9" y="95.6">U1</text>
<text x="84.6" y="93.4">Ext. Speaker</text>
<text x="133.1" y="90.8">PA5_SCK1</text>
<text x="133.1" y="93.3">PA6_MISO1</text>
<text x="133.1" y="95.9">PA7_MOSI1</text>
<text x="148.8" y="95.9">PA12_USBD+</text>
<text x="155.9" y="93.3">PA15</text>
<text x="156.8" y="90.8">PB3</text>
<text x="51.1" y="97.9">PAM8403 MODULE</text>
<text x="93.7" y="101.8">J2</text>
<text x="133.1" y="98.4">PB0</text>
<text x="133.1" y="101">PB1</text>
<text x="148.3" y="98.4">PA11_USB_D-</text>
<text x="151.4" y="101">PA10_RX1</text>
<text x="31.5" y="107.5">RV1</text>
<text x="49.3" y="102.2">VCC</text>
<text x="49.3" y="104.8">GND</text>
<text x="66.7" y="102.2">L+</text>
<text x="133.1" y="103.5">PB10_SCL2</text>
<text x="133.1" y="106">PB11_SDA2</text>
<text x="152.6" y="103.5">PA9_TX1</text>
<text x="156.8" y="106">PA8</text>
<text x="208.6" y="105.3">Encoder</text>
<text x="210.2" y="103">SW2</text>
<text x="244.3" y="104.8">Morse Key</text>
<text x="25.1" y="109.8">10K AUDIO</text>
<text x="49.3" y="108.6">L</text>
<text x="49.3" y="111.1">COMMON</text>
<text x="49.3" y="113.7">R</text>
<text x="66.5" y="109.9">R+</text>
<text x="133.1" y="108.6">NRST</text>
<text x="133.1" y="111.1">VCC3V3</text>
<text x="133.1" y="113.7">GND</text>
<text x="149.4" y="111.1">PB14_MISO2</text>
<text x="149.4" y="108.6">PB15_MOSI2</text>
<text x="150.1" y="113.7">PB13_SCK2</text>
<text x="28.9" y="118.8">20K</text>
<text x="29.4" y="116.3">R2</text>
<text x="92.1" y="115.1">LS1</text>
<text x="92.3" y="117.4">Speaker</text>
<text x="133.1" y="116.2">GND</text>
<text x="155.9" y="116.2">PB12</text>
<text x="253.7" y="115.6">J5</text>
<text x="41.4" y="123.2">GND</text>
<text x="122.6" y="123.2">GND</text>
<text x="137.7" y="125.5">BluePill STM32F103C</text>
<text x="145.6" y="123.2">U3</text>
<text x="202.6" y="124.5">GND</text>
<text x="219.2" y="124.5">GND</text>
<text x="247.1" y="125.7">GND</text>
</g>
<g font-size="1.8">
<text x="204.5" y="53.1">CS</text>
<text x="251.5" y="53.1">SDCS</text>
<text x="204.5" y="55.6">RST</text>
<text x="204.5" y="58.2">DC</text>
<text x="251.5" y="58.2">MISO</text>
<text x="251.5" y="55.6">MOSI</text>
<text x="204.5" y="60.7">MOSI</text>
<text x="204.5" y="63.2">SCK</text>
<text x="251.5" y="60.7">SCK</text>
<text x="204.5" y="68.3">MISO</text>
<text x="118.1" y="77.2">DC</text>
<text x="168.9" y="77.2">DIT</text>
<text x="118.1" y="79.8">CS</text>
<text x="168.9" y="79.8">DAH</text>
<text x="118.1" y="87.4">SDCS</text>
<text x="118.1" y="89.9">SCK</text>
<text x="118.1" y="92.5">MISO</text>
<text x="118.1" y="95">MOSI</text>
<text x="168.9" y="107.7">ENC_S</text>
<text x="168.9" y="105.2">ENC_B</text>
<text x="168.9" y="102.6">ENC_A</text>
<text x="236.2" y="107.7">DAH</text>
<text x="194.3" y="109">ENC_S</text>
<text x="222.2" y="109">ENC_B</text>
<text x="236.2" y="112.8">DIT</text>
<text x="222.2" y="114">ENC_A</text>
</g>
</svg>
